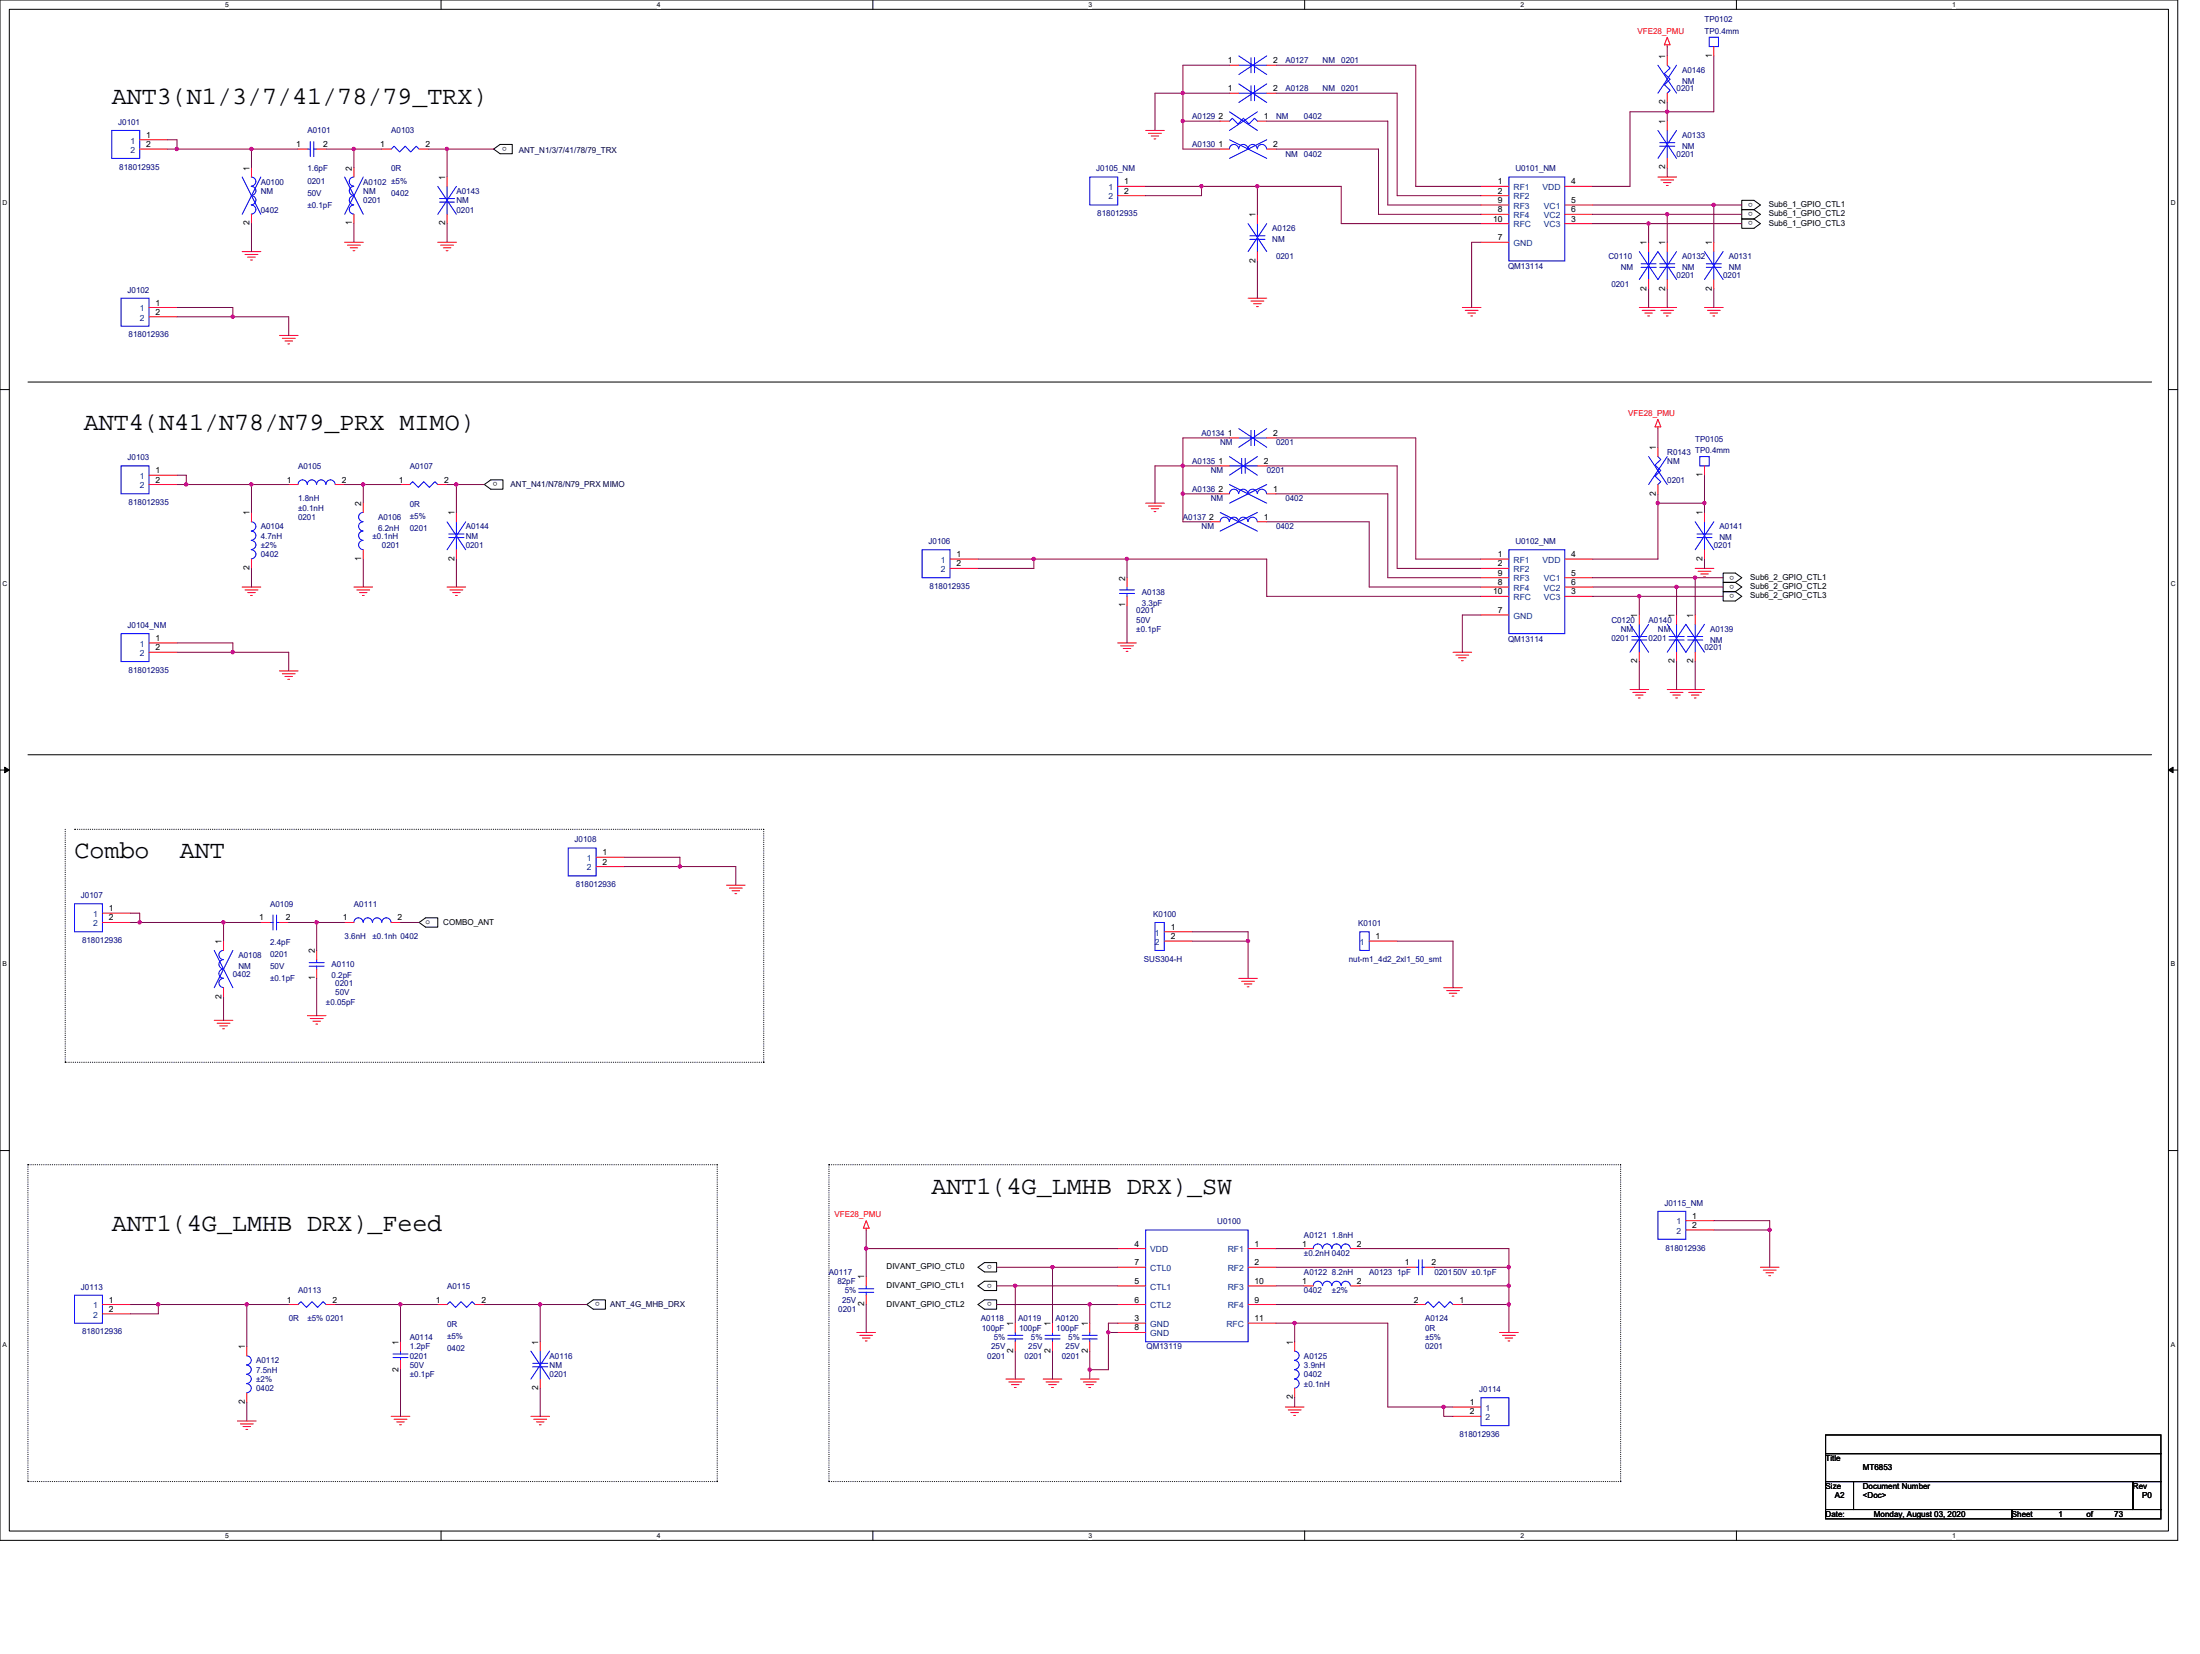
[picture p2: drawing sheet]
<svg xmlns="http://www.w3.org/2000/svg" width="210mm" height="158mm" viewBox="0 0 210 158" stroke-linecap="round" stroke-linejoin="round" font-family="sans-serif">
<path d="M0 0h207.9v147h-207.9zM.9 .9h206.1v145.2h-206.1z" fill="none" stroke="#000" stroke-width=".1"/>
<g fill="#fff">
<path d="M21.5 .1h.3v.7h-.3z"/>
<path d="M21.5 146.2h.3v.7h-.3z"/>
</g>
<path d="M42.1 0v.9M42.1 146.1v.9" fill="none" stroke="#000" stroke-width=".1"/>
<g fill="#fff">
<path d="M62.7 .1h.3v.7h-.3z"/>
<path d="M62.7 146.2h.3v.7h-.3z"/>
</g>
<path d="M83.3 0v.9M83.3 146.1v.9" fill="none" stroke="#000" stroke-width=".1"/>
<g fill="#fff">
<path d="M103.9 .1h.3v.7h-.3z"/>
<path d="M103.9 146.2h.3v.7h-.3z"/>
</g>
<path d="M124.5 0v.9M124.5 146.1v.9" fill="none" stroke="#000" stroke-width=".1"/>
<g fill="#fff">
<path d="M145.1 .1h.4v.7h-.4z"/>
<path d="M145.1 146.2h.4v.7h-.4z"/>
</g>
<path d="M165.7 0v.9M165.7 146.1v.9" fill="none" stroke="#000" stroke-width=".1"/>
<g fill="#fff">
<path d="M186.3 .1h.4v.7h-.4z"/>
<path d="M186.3 146.2h.4v.7h-.4z"/>
<path d="M.2 19h.5v.7h-.5z"/>
<path d="M207.2 19h.4v.7h-.4z"/>
<path d="M.2 55.3h.5v.7h-.5z"/>
<path d="M207.2 55.3h.4v.7h-.4z"/>
</g>
<path d="M0 37.2h.9M207 37.2h.9" fill="none" stroke="#000" stroke-width=".1"/>
<g fill="#fff">
<path d="M.2 91.6h.4v.7h-.4z"/>
<path d="M207.2 91.6h.4v.7h-.4z"/>
</g>
<path d="M0 73.5h.9M207 73.5h.9" fill="none" stroke="#000" stroke-width=".1"/>
<path d="M.4 73.2l.5 .3-.5 .2zM207 73.5l.4-.3v.5z" fill="#000" stroke="#000" stroke-width=".1"/>
<g fill="#fff">
<path d="M.2 127.9h.4v.7h-.4z"/>
<path d="M207.2 127.9h.4v.7h-.4z"/>
</g>
<g fill="none" stroke="#000" stroke-width=".1">
<path d="M47.1 14.2l.6-.4h1.2v.9h-1.2zM166.2 19.1h1.2l.6 .5-.6 .4h-1.2zM2.7 36.4h202.7M166.2 20.9h1.2l.6 .4-.6 .5h-1.2zM167.4 20l.6 .4-.6 .5M167.4 20h-1.2v.9h1.2M46.2 46.2l.6-.4h1.2v.9h-1.2zM164.5 56.5h1.1l.6 .4-.6 .4h-1.1zM164.5 54.7h1.1l.6 .4-.6 .5h-1.1zM165.6 55.6l.6 .4-.6 .5M165.6 55.6h-1.1v.9h1.1M2.7 72h202.7"/>
<path d="M6.2 79.1v22.2M7.1 79.1h.1M7.1 79.1h65.8v22.2M40 88l.6-.4h1.2v.9h-1.2zM0 109.8h.9M2.7 111.1h.1M2.7 111.1h65.8v30.3M2.7 111.1v30.3M6.2 101.3h.1M6.2 101.3h66.7M72.9 101.3h.1M79.1 111.1h.1"/>
<path d="M79.1 111.1h75.6v30.3M79.1 111.1v30.3M207 109.8h.9M56 124.5l.6-.5h1.2v.9h-1.2zM93.3 120.9l.7-.4h1.1v.8h-1.1zM93.3 122.7l.7-.5h1.1v.9h-1.1zM93.3 124.5l.7-.5h1.1v.9h-1.1zM174.2 136.9h32v1.8h-32zM174.2 138.7h32v2.7h-32zM2.7 141.4h.1M2.7 141.4h65.8M68.5 141.4h.1"/>
<path d="M79.1 141.4h.1M79.1 141.4h75.6M154.7 141.4h.1M174.2 141.4h2.7v2.6h-2.7zM174.2 144h17.8v.9h-17.8zM176.9 141.4h26.7v2.6h-26.7zM192 144h14.2v.9h-14.2zM203.6 141.4h2.6v2.6h-2.6z"/>
</g>
<g fill="none" stroke="#f00" stroke-width=".1">
<path d="M13.3 13.3h2.7M13.3 14.2h2.7M24 16v.9M28.4 14.2h.9M30.2 14.2h.9M33.8 16v.9M36.4 14.2h.9M40 14.2h.9M42.7 16.9v.9M106.7 17.8h2.6M106.7 18.7h2.6M109.3 12.4h1.8"/>
<path d="M109.6 12.7h1.2M109.9 13h.7M110.2 13.3h.1M116.5 14.2h.8M116.5 11.6h.8M117.3 8.9h.9M117.3 6.2h.9M120 11.6h.9M120.9 8.9h.9M120.9 6.2h.9M120.9 14.2h.9M141.4 17.8h2.6"/>
<path d="M141.4 18.7h2.6M141.4 19.6h2.6M149.4 19.6h2.6M149.4 17.8h2.6M158.2 16.9h1.8M158.5 17.2h1.2M158.8 17.4h.7M159 17.7h.2M159.1 3.6l.3 .7h-.5zM159.1 4.3v.1M159.1 11.6v.8M159.1 15.1v.9"/>
<path d="M159.1 5.3v.9M159.1 8.9v.9M163.6 4.4v.9M14.2 29.3h2.7M14.2 30.2h2.7M23.1 24h1.8M23.4 24.3h1.2M23.6 24.5h.8M23.9 24.8h.2M24 20.4v.9M26.7 32h1.7M26.9 32.3h1.3"/>
<path d="M27.2 32.5h.7M27.5 32.8h.1M32.9 23.1h1.8M33.2 23.4h1.2M33.4 23.6h.7M33.7 23.9h.2M33.8 20.4v.9M41.8 23.1h1.8M42.1 23.4h1.2M42.3 23.6h.7M42.6 23.9h.2M42.7 20.4v.9"/>
<path d="M119.1 28.4h1.8M119.4 28.7h1.2M119.7 29h.7M119.9 29.3h.2M120 20.4v.9M120 24v.9M139.6 29.3h1.8M139.8 29.6h1.3M140.1 29.9h.7M140.4 30.1h.1M141.4 21.3h2.6M141.4 23.1h2.6"/>
<path d="M141.4 20.4h2.6M149.4 20.4h2.6M149.4 21.3h2.6M156.5 29.3h3.5M156.7 29.6h1.3M157 29.9h.7M157.3 30.1h.1M157.4 23.1v.9M157.4 26.7v.9M158.5 29.6h1.2M158.8 29.9h.7M159 30.1h.2"/>
<path d="M159.1 23.1v.9M159.1 26.7v.9M162.7 29.3h1.8M163 29.6h1.2M163.2 29.9h.7M163.5 30.1h.2M163.6 23.1v.9M163.6 26.7v.9M14.2 45.3h2.7M14.2 46.2h2.7M23.1 56h1.8M23.4 56.3h1.2"/>
<path d="M23.6 56.5h.8M23.9 56.8h.2M24 48.9v.9M24 53.3v.9M27.6 46.2h.8M32 46.2h.9M33.8 56h1.8M34.1 56.3h1.2M34.3 56.5h.7M34.6 56.8h.2M34.7 52.5v.8M34.7 48v.9"/>
<path d="M38.2 46.2h.9M41.8 46.2h.9M42.7 56h1.7M42.9 56.3h1.3M43.2 56.5h.7M43.5 56.8h.1M43.6 48.9v.9M43.6 52.5v.8M90.7 53.3h2.6M90.7 54.2h2.6M107.6 56.9v.9M107.6 55.1v.9"/>
<path d="M109.3 48h1.8M109.6 48.3h1.2M109.9 48.5h.7M110.2 48.8h.1M115.6 49.8h.9M116.5 44.4h.8M116.5 47.1h.8M117.3 41.8h.9M120 44.4h.9M120 49.8h.9M120.9 41.8h.9M120.9 47.1h.9"/>
<path d="M141.4 53.3h2.6M141.4 54.2h2.6M141.4 56.9h2.6M141.4 55.1h2.6M141.4 58.7h2.6M141.4 56h2.6M149.4 55.1h2.6M149.4 56h2.6M149.4 53.3h2.6M149.4 56.9h2.6M156.5 58.7v.9M158.2 40l.3 .7h-.5z"/>
<path d="M158.2 40.7v.2M158.2 42.7v.9M158.2 46.2v.9M160 58.7v.9M161.8 54.2h1.8M161.8 58.7v.9M162.1 54.5h1.2M162.3 54.8h.7M162.6 55h.2M162.7 48.9v.9M162.7 52.5v.8M162.7 44.4v.9"/>
<path d="M14.2 61.3h2.7M14.2 62.2h2.7M26.7 64h1.7M26.9 64.3h1.3M27.2 64.5h.7M27.5 64.8h.1M106.7 61.3h1.8M107 61.6h1.2M107.2 61.9h.7M107.5 62.1h.2M138.7 62.2h1.8M139 62.5h1.2"/>
<path d="M139.2 62.8h.7M139.5 63h.2M155.6 65.8h1.8M155.9 66.1h1.2M156.1 66.3h.7M156.4 66.6h.1M156.5 62.2v.9M159.1 65.8h3.6M159.4 66.1h1.2M159.7 66.3h.7M159.9 66.6h.2M160 62.2v.9"/>
<path d="M161.2 66.1h1.2M161.4 66.3h.8M161.7 66.6h.2M161.8 62.2v.9M9.8 87.1h2.6M9.8 88h2.6M20.4 97.3h1.8M20.7 97.6h1.2M21 97.9h.7M21.3 98.1h.1M21.3 89.8v.9M21.3 94.2v.9"/>
<path d="M24.9 88h.9M26.7 88h.9M29.3 96.9h1.8M29.6 97.2h1.2M29.9 97.4h.7M30.1 97.7h.2M30.2 92.5v.8M30.2 90.7v.9M32.9 88h.9M37.3 88h.9M56.9 81.8h2.7M56.9 82.7h2.7"/>
<path d="M69.3 84.5h1.8M69.6 84.7h1.2M69.9 85h.7M70.1 85.3h.2M111.1 88.9h2.7M111.1 89.8h2.7M118.2 93.3h1.8M118.5 93.6h1.2M118.8 93.9h.7M119 94.1h.2M130.7 89.8h2.7M137.8 94.2h1.8"/>
<path d="M138.1 94.5h1.2M138.3 94.8h.7M138.6 95h.2M82.7 117.2v.1M82.7 116.5l.3 .7h-.6zM106.7 119.1h2.6M119.1 119.1h2.7M124.5 119.1h.8M128.9 119.1h.9M160.9 116.5h2.7M160.9 117.3h2.7M9.8 124.5h2.6"/>
<path d="M9.8 125.3h2.6M22.7 135.6h1.7M22.9 135.8h1.3M23.2 136.1h.7M23.5 136.4h.1M23.6 128.5v.8M23.6 132.9v.9M27.6 124.5h.8M31.1 124.5h.9M37.3 135.1h1.8M37.6 135.4h1.2M37.9 135.7h.7"/>
<path d="M38.1 135.9h.2M38.2 128v.9M38.2 129.8v.9M41.8 124.5h.9M45.3 124.5h.9M50.7 135.1h1.8M50.9 135.4h1.3M51.2 135.7h.7M51.5 135.9h.1M51.6 128v.9M51.6 131.6v.9M81.8 127.1h1.8"/>
<path d="M82.1 127.4h1.2M82.3 127.7h.7M82.6 127.9h.2M82.7 121.8v.9M82.7 123.6v.9M96 131.6h1.8M96.3 131.8h1.2M96.5 132.1h.8M96.8 132.4h.2M96.9 126.2v.9M96.9 128v.9M99.6 131.6h1.7"/>
<path d="M99.8 131.8h1.3M100.1 132.1h.7M100.4 132.4h.1M100.5 126.2v.9M100.5 128v.9M103.1 131.6h1.8M103.4 131.8h1.2M103.7 132.1h.7M103.9 132.4h.2M104 126.2v.9M104 128v.9M106.7 126.2h2.6"/>
<path d="M106.7 122.7h2.6M106.7 124.5h2.6M106.7 120.9h2.6M106.7 127.1h2.6M119.1 120.9h2.7M119.1 122.7h2.7M119.1 124.5h2.7M119.1 126.2h2.7M122.7 134.2h1.8M123 134.5h1.2M123.2 134.8h.7M123.5 135h.2"/>
<path d="M123.6 128v.9M123.6 132.5v.9M124.5 122.7h.8M128.9 122.7h.9M134.2 120.9h.9M135.1 124.5h.9M136 120.9h.9M138.7 134.2h2.7M138.7 135.1h2.7M138.7 124.5h.9M143.1 127.1h1.8M143.4 127.4h1.2"/>
<path d="M143.7 127.7h.7M143.9 127.9h.2M168 120.9h1.8M168.3 121.2h1.2M168.6 121.4h.7M168.8 121.7h.2"/>
</g>
<g fill="none" stroke="#00f" stroke-width=".1">
<path d="M10.7 12.4h2.6v2.7h-2.6zM23.1 16.9l1.8 3.5M24 16.9a.43 .43 0 0 1 .4 .4 .43 .43 0 0 1-.4 .5M24 17.8a.43 .43 0 0 1 .4 .4 .43 .43 0 0 1-.4 .4 .44 .44 0 0 1 .4 .5 .44 .44 0 0 1-.4 .4M24 19.6a.43 .43 0 0 1 .4 .4 .43 .43 0 0 1-.4 .4M24.9 16.9l-1.8 3.5M29.3 14.2h.3M29.6 13.5v1.4M30 13.5v1.4M30 14.2h.2M32.9 16.9l1.8 3.5M33.8 19.6a.43 .43 0 0 0-.5 .4 .43 .43 0 0 0 .5 .4"/>
<path d="M33.8 17.8a.44 .44 0 0 0-.5 .4 .44 .44 0 0 0 .5 .5 .43 .43 0 0 0-.5 .4 .43 .43 0 0 0 .5 .4M33.8 16.9a.43 .43 0 0 0-.5 .4 .43 .43 0 0 0 .5 .5M34.7 16.9l-1.8 3.5M37.3 14.2l.3-.3 .5 .6 .6-.6 .5 .6 .5-.6 .3 .3M41.8 17.8l1.8 2.6M42 18.9h1.4M42 19.3h1.4M42.7 17.8v1.1M42.7 19.3v1.1M43.6 17.8l-1.8 2.6M104 16.9h2.7v2.7h-2.7zM117.3 14.2a.43 .43 0 0 1 .5-.4 .43 .43 0 0 1 .4 .4 .45 .45 0 0 1 .5-.4 .45 .45 0 0 1 .4 .4"/>
<path d="M117.3 13.3l3.6 1.8M117.3 11.6l.3-.3 .6 .5 .5-.5 .5 .5 .5-.5 .3 .3M117.3 10.7l2.7 1.7M118.2 8.9h1.2M118.2 6.2h1.2M118.2 8l2.7 1.8M118.2 5.3l2.7 1.8M119.1 14.2a.43 .43 0 0 1 .5-.4 .43 .43 0 0 1 .4 .4 .45 .45 0 0 1 .4-.4 .45 .45 0 0 1 .5 .4M119.4 8.2v1.4M119.4 5.5v1.4M119.7 8.2v1.4M119.7 8.9h1.2"/>
<path d="M119.7 5.5v1.4M119.7 6.2h1.2M120 10.7l-2.7 1.7M120.9 8l-2.7 1.8M120.9 5.3l-2.7 1.8M120.9 13.3l-3.6 1.8M144 16.9h5.4v8h-5.4zM158.2 12.4l1.8 2.7M158.2 6.2l1.8 2.7M158.4 13.6h1.5M158.4 13.9h1.5M159.1 12.4v1.2"/>
<path d="M159.1 13.9v1.2M159.1 6.2l.3 .3-.5 .5 .5 .6-.5 .5 .5 .5-.3 .3M160 6.2l-1.8 2.7M160 12.4l-1.8 2.7M163.1 3.6h.9v.8h-.9zM11.6 28.4h2.6v2.7h-2.6zM119.1 21.3l1.8 2.7M119.3 22.5h1.4M119.3 22.8h1.4M120 21.3v1.2M120 22.8v1.2M120.9 21.3l-1.8 2.7"/>
<path d="M156.5 24l1.7 2.7 1.8-2.7M156.5 26.7l1.7-2.7 1.8 2.7M156.6 25.2h1.5M156.6 25.5h1.5M157.4 24v1.2M157.4 25.5v1.2M158.4 25.2h1.5M158.4 25.5h1.5M159.1 24v1.2M159.1 25.5v1.2M162.7 24l1.8 2.7M162.9 25.2h1.4"/>
<path d="M162.9 25.5h1.4M163.6 24v1.2M163.6 25.5v1.2M164.5 24l-1.8 2.7M11.6 44.4h2.6v2.7h-2.6zM24 49.8a.43 .43 0 0 1 .4 .4 .43 .43 0 0 1-.4 .5M24 50.7a.43 .43 0 0 1 .4 .4 .43 .43 0 0 1-.4 .4M24 51.6a.43 .43 0 0 1 .4 .4 .43 .43 0 0 1-.4 .4 .44 .44 0 0 1 .4 .5 .44 .44 0 0 1-.4 .4M29.3 46.2a.43 .43 0 0 0-.4-.4 .43 .43 0 0 0-.5 .4M30.2 46.2a.43 .43 0 0 0-.4-.4 .43 .43 0 0 0-.5 .4M31.1 46.2a.43 .43 0 0 0-.4-.4 .43 .43 0 0 0-.5 .4M32 46.2a.43 .43 0 0 0-.5-.4 .43 .43 0 0 0-.4 .4"/>
<path d="M34.6 51.6a.43 .43 0 0 0-.4 .4 .43 .43 0 0 0 .4 .4M34.6 50.7a.43 .43 0 0 0-.4 .4 .43 .43 0 0 0 .4 .4M34.6 48.9a.45 .45 0 0 0-.4 .4 .45 .45 0 0 0 .4 .5 .43 .43 0 0 0-.4 .4 .43 .43 0 0 0 .4 .5M39.1 46.2l.3-.2 .5 .5 .5-.5 .6 .5 .5-.5 .3 .2M42.7 49.8l1.7 2.7M42.8 50.9h1.5M42.8 51.3h1.5M43.6 49.8v1.1M43.6 51.3v1.2M44.4 49.8l-1.7 2.7M88 52.5h2.7v2.6h-2.7zM106.8 56.6h1.5"/>
<path d="M106.8 56.3h1.5M107.6 56.6v.3M107.6 56v.3M116.5 49.8a.43 .43 0 0 1 .4-.5 .43 .43 0 0 1 .4 .5M116.5 48.9l3.5 1.8M117.3 46.2l3.6 1.8M117.3 44.4h1.2M117.3 49.8a.45 .45 0 0 1 .5-.5 .45 .45 0 0 1 .4 .5 .43 .43 0 0 1 .5-.5 .43 .43 0 0 1 .4 .5M117.3 47.1a.45 .45 0 0 1 .5-.4 .45 .45 0 0 1 .4 .4 .43 .43 0 0 1 .5-.4 .43 .43 0 0 1 .4 .4M117.3 43.6l2.7 1.7M118.2 41.8h1.2M118.2 40.9l2.7 1.8"/>
<path d="M118.5 43.7v1.5M118.9 43.7v1.5M118.9 44.4h1.1M119.1 49.8a.43 .43 0 0 1 .5-.5 .43 .43 0 0 1 .4 .5M119.1 47.1a.43 .43 0 0 1 .5-.4 .43 .43 0 0 1 .4 .4M119.4 41.1v1.4M119.7 41.1v1.4M119.7 41.8h1.2M120 48.9l-3.5 1.8M120 47.1a.43 .43 0 0 1 .4-.4 .43 .43 0 0 1 .5 .4M120 43.6l-2.7 1.7M120.9 40.9l-2.7 1.8"/>
<path d="M120.9 46.2l-3.6 1.8M144 52.5h5.4v8h-5.4zM155.6 59.6l1.8 2.6M156.5 59.6v1.1M157.4 43.6l1.7 2.6M157.4 59.6l-1.8 2.6M158.2 43.6l.3 .2-.5 .6 .5 .5-.5 .5 .5 .6-.3 .2M159.1 59.6l1.8 2.6 1.8-2.6M159.1 43.6l-1.7 2.6M160 59.6v1.1M161.8 49.8l1.8 2.7M161.8 59.6v1.1"/>
<path d="M162 50.9h1.4M162 51.3h1.4M162.2 43.6h.9v.8h-.9zM162.7 49.8v1.1M162.7 51.3v1.2M163.6 49.8l-1.8 2.7M11.6 60.5h2.6v2.6h-2.6zM155.7 60.7h1.5M155.7 61.1h1.5M156.5 61.1v1.1M159.1 62.2l1.8-2.6 1.8 2.6M159.3 60.7h1.4"/>
<path d="M159.3 61.1h1.4M160 61.1v1.1M161.1 60.7h1.4M161.1 61.1h1.4M161.8 61.1v1.1M7.1 86.2h2.7v2.7h-2.7zM20.4 90.7l1.8 3.5M21.3 90.7a.43 .43 0 0 0-.4 .4 .43 .43 0 0 0 .4 .4 .45 .45 0 0 0-.4 .5 .45 .45 0 0 0 .4 .4M21.3 92.5a.43 .43 0 0 0-.4 .4 .43 .43 0 0 0 .4 .4 .45 .45 0 0 0-.4 .5 .45 .45 0 0 0 .4 .4M22.2 90.7l-1.8 3.5M25.8 88h.3M26.1 87.3v1.4"/>
<path d="M26.4 87.3v1.4M26.4 88h.3M29.5 92.2h1.4M29.5 91.8h1.4M30.2 92.2v.3M30.2 91.6v.2M33.8 88a.43 .43 0 0 1 .4-.4 .43 .43 0 0 1 .4 .4M34.7 88a.43 .43 0 0 1 .4-.4 .43 .43 0 0 1 .4 .4 .45 .45 0 0 1 .5-.4 .45 .45 0 0 1 .4 .4M36.4 88a.43 .43 0 0 1 .5-.4 .43 .43 0 0 1 .4 .4M54.2 80.9h2.7v2.7h-2.7zM110.2 88h.9v2.7h-.9zM129.8 88.9h.9v1.8h-.9z"/>
<path d="M109.3 117.3h9.8v10.7h-9.8zM126.2 119.1a.43 .43 0 0 0-.4-.4 .43 .43 0 0 0-.5 .4M127.1 119.1a.43 .43 0 0 0-.4-.4 .43 .43 0 0 0-.5 .4M128 119.1a.43 .43 0 0 0-.4-.4 .43 .43 0 0 0-.5 .4M128.9 119.1a.43 .43 0 0 0-.5-.4 .43 .43 0 0 0-.4 .4M158.2 115.6h2.7v2.6h-2.7zM7.1 123.6h2.7v2.6h-2.7zM23.5 129.3a.43 .43 0 0 1 .5 .5 .43 .43 0 0 1-.5 .4 .44 .44 0 0 1 .5 .5 .44 .44 0 0 1-.5 .4M23.5 131.1a.43 .43 0 0 1 .5 .5 .43 .43 0 0 1-.5 .4M23.5 132a.43 .43 0 0 1 .5 .5 .43 .43 0 0 1-.5 .4M28.4 124.5l.3-.3 .6 .5 .5-.5 .5 .5 .5-.5 .3 .3M37.5 129.2h1.4"/>
<path d="M37.5 129.5h1.4M38.2 128.9v.3M38.2 129.5v.3M42.7 124.5l.2-.3 .6 .5 .5-.5 .5 .5 .6-.5 .2 .3M50.7 128.9l1.8 2.7M50.8 130.1h1.5M50.8 130.4h1.5M51.6 128.9v1.2M51.6 130.4v1.2M52.5 128.9l-1.8 2.7M82 123h1.4M82 123.3h1.4"/>
<path d="M82.7 122.7v.3M82.7 123.3v.3M96.2 127.4h1.4M96.2 127.7h1.4M96.9 127.1v.3M96.9 127.7v.3M99.7 127.4h1.5M99.7 127.7h1.5M100.5 127.1v.3M100.5 127.7v.3M103.3 127.4h1.4M103.3 127.7h1.4"/>
<path d="M104 127.1v.3M104 127.7v.3M123.5 128.9a.43 .43 0 0 1 .5 .4 .43 .43 0 0 1-.5 .5 .44 .44 0 0 1 .5 .4 .44 .44 0 0 1-.5 .5M123.5 130.7a.43 .43 0 0 1 .5 .4 .43 .43 0 0 1-.5 .5M123.5 131.6a.43 .43 0 0 1 .5 .4 .43 .43 0 0 1-.5 .4M125.3 122.7a.43 .43 0 0 1 .5-.5 .43 .43 0 0 1 .4 .5M126.2 122.7a.43 .43 0 0 1 .5-.5 .43 .43 0 0 1 .4 .5M127.1 122.7a.43 .43 0 0 1 .5-.5 .43 .43 0 0 1 .4 .5M128 122.7a.43 .43 0 0 1 .4-.5 .43 .43 0 0 1 .5 .5M135.1 120.9h.3M135.4 120.2v1.4M135.7 120.2v1.4"/>
<path d="M135.7 120.9h.3M136 124.5l.3-.3 .5 .5 .6-.5 .5 .5 .5-.5 .3 .3M141.4 133.3h2.6v2.7h-2.6z"/>
</g>
<g fill="none" stroke="#800040" stroke-width=".1">
<path d="M16 13.3h.9M16 14.2h.9M16.9 13.3v.9M16.9 14.2h7.1M24 14.2h4.4M24 14.2v1.8M31.1 14.2h2.7M33.8 14.2h2.6M33.8 14.2v1.8M40.9 14.2h1.8M47.1 14.2h-4.4v2.7M109.3 17.8h5.4"/>
<path d="M112.9 11.6h3.6M112.9 8.9h-2.7v3.5M112.9 8.9v2.7M112.9 11.6v2.6h3.6M112.9 8.9h4.4M114.7 17.8v.9h-5.4M114.7 17.8h5.3M117.3 6.2h-4.4v2.7M120 17.8h8v3.5h13.4M120 17.8v2.6M120.9 11.6h11.6v8h8.9M121.8 6.2h13.3v11.6h6.3"/>
<path d="M121.8 8.9h11.5v9.8h8.1M121.8 14.2h9.8v6.2h9.8M152 19.6h11.6v3.5M159.1 4.4v.9M159.1 9.8v.9M159.1 10.7v.9M159.1 10.7h-3.5v7.1h-3.6M159.1 16v.9M163.6 19.6h2.6M163.6 5.3v5.4h-4.5M16.9 29.3h5.3v.9M16.9 30.2h5.3"/>
<path d="M22.2 30.2h5.4v1.8M24 21.3v2.7M33.8 21.3v1.8M42.7 21.3v1.8M120 24.9v3.5M141.4 23.1h-.9v6.2M152 20.4h7.1M152 21.3h5.4M157.4 27.6v1.7M159.1 20.4v2.7M159.1 27.6v1.7M159.1 20.4h7.1"/>
<path d="M163.6 27.6v1.7M166.2 21.3h-8.8v1.8M16.9 45.3h.9v.9M16.9 46.2h.9M17.8 46.2h6.2M24 46.2v2.7M24 54.2v1.8M24 46.2h3.6M32.9 46.2h1.8M34.7 53.3v2.7M34.7 46.2v1.8M34.7 46.2h3.5"/>
<path d="M42.7 46.2h.9M43.6 46.2v2.7M43.6 53.3v2.7M43.6 46.2h2.6M93.3 53.3h5.4M98.7 53.3v.9h-5.4M98.7 53.3h8.9M107.6 53.3h13.3v3.6h20.5M107.6 53.3v1.8M107.6 57.8v3.5M112.9 44.4h3.6M112.9 47.1h3.6"/>
<path d="M112.9 44.4h-2.7v3.6M112.9 44.4v2.7M112.9 47.1v2.7h2.7M117.3 41.8h-4.4v2.6M120.9 44.4h12.4v9.8h8.1M120.9 49.8h9.8v6.2h10.7M121.8 41.8h13.3v11.5h6.3M121.8 47.1h10.7v8h8.9M141.4 58.7h-1.8v3.5M152 56h12.5M152 56.9h4.5M152 55.1h9.8"/>
<path d="M156.5 56.9v1.8M156.5 56.9h8M158.2 40.9v1.8M158.2 48v5.3h-6.2M158.2 47.1v.9M158.2 48h4.5M160 56v2.7M162.7 45.3v2.7M162.7 53.3v.9M162.7 48v.9M164.5 55.1h-2.7v3.6M16.9 61.3h5.3v.9"/>
<path d="M16.9 62.2h5.3M22.2 62.2h5.4v1.8M156.5 63.1v2.7M160 63.1v2.7M161.8 63.1v2.7M12.4 87.1h.9v.9M12.4 88h.9M13.3 88h8M21.3 88h3.6M21.3 88v1.8M21.3 95.1v2.2M27.6 88h2.6"/>
<path d="M30.2 88h2.7M30.2 88v2.7M30.2 93.3v3.6M38.2 88h1.8M59.6 81.8h5.3v.9M59.6 82.7h5.3M64.9 82.7h5.3v1.8M113.8 88.9h5.3v.9M113.8 89.8h5.3M119.1 89.8v3.5M133.3 89.8h5.4v4.4M82.7 119.1h24"/>
<path d="M82.7 117.3v1.8M82.7 119.1v2.7M121.8 119.1h2.7M129.8 119.1h14.2v1.8M163.6 116.5h5.3v.8M163.6 117.3h5.3M168.9 117.3v3.6M12.4 124.5h2.7M15.1 124.5h8.5M15.1 124.5v.8h-2.7M23.6 124.5v4M23.6 133.8v1.8"/>
<path d="M23.6 124.5h4M32 124.5h6.2M38.2 124.5v3.5M38.2 130.7v4.4M38.2 124.5h3.6M46.2 124.5h5.4M51.6 124.5h4.4M51.6 124.5v3.5M51.6 132.5v2.6M82.7 124.5v2.6M95.1 122.7h1.8M95.1 124.5h8.9"/>
<path d="M95.1 120.9h5.4M96.9 122.7v3.5M96.9 128.9v2.7M96.9 122.7h9.8M100.5 120.9h6.2M100.5 120.9v5.3M100.5 128.9v2.7M104 124.5h2.7M104 124.5v1.7M104 128.9v1.8M104 130.7v.9M105.8 127.1h.9"/>
<path d="M105.8 127.1v3.6h-1.8M106.7 126.2h-.9v.9M121.8 122.7h2.7M121.8 120.9h12.4M121.8 126.2h1.8M121.8 124.5h13.3M123.6 126.2v1.8M123.6 133.3v.9M123.6 126.2h8.9v8h5.3M129.8 122.7h14.2M136.9 120.9h7.1M137.8 134.2v.9h.9"/>
<path d="M137.8 134.2h.9M139.6 124.5h4.4M144 120.9v1.8M144 122.7v1.8M144 124.5v2.6"/>
</g>
<g fill="#f0f" stroke="#f0f" stroke-width=".1">
<path d="M16.8 14.1h.2v.2h-.2z" fill-rule="evenodd"/>
<path d="M23.9 14.1h.2v.2h-.2z" fill-rule="evenodd"/>
<path d="M33.7 14.1h.2v.2h-.2z" fill-rule="evenodd"/>
<path d="M22.1 30.1h.2v.2h-.2z" fill-rule="evenodd"/>
<path d="M17.7 46.1h.2v.2h-.2z" fill-rule="evenodd"/>
<path d="M23.9 46.1h.2v.2h-.2z" fill-rule="evenodd"/>
<path d="M22.1 62.1h.2v.2h-.2z" fill-rule="evenodd"/>
<path d="M64.8 82.5h.2v.3h-.2z" fill-rule="evenodd"/>
<path d="M21.2 87.9h.2v.2h-.2z" fill-rule="evenodd"/>
<path d="M13.2 87.9h.2v.2h-.2z" fill-rule="evenodd"/>
<path d="M30.1 87.9h.2v.2h-.2z" fill-rule="evenodd"/>
<path d="M15 124.3h.2v.3h-.2z" fill-rule="evenodd"/>
<path d="M23.4 124.3h.3v.3h-.3z" fill-rule="evenodd"/>
<path d="M38.1 124.3h.2v.3h-.2z" fill-rule="evenodd"/>
<path d="M51.4 124.3h.3v.3h-.3z" fill-rule="evenodd"/>
<path d="M143.9 120.8h.2v.2h-.2z" fill-rule="evenodd"/>
<path d="M100.3 120.8h.3v.2h-.3z" fill-rule="evenodd"/>
<path d="M96.8 122.6h.2v.2h-.2z" fill-rule="evenodd"/>
<path d="M143.9 122.6h.2v.2h-.2z" fill-rule="evenodd"/>
<path d="M103.9 124.3h.2v.3h-.2z" fill-rule="evenodd"/>
<path d="M143.9 124.3h.2v.3h-.2z" fill-rule="evenodd"/>
<path d="M123.4 126.1h.3v.2h-.3z" fill-rule="evenodd"/>
<path d="M105.7 127h.2v.2h-.2z" fill-rule="evenodd"/>
<path d="M103.9 130.6h.2v.2h-.2z" fill-rule="evenodd"/>
<path d="M137.7 134.1h.2v.2h-.2z" fill-rule="evenodd"/>
<path d="M168.8 117.2h.2v.2h-.2z" fill-rule="evenodd"/>
<path d="M42.5 14.1h.3v.2h-.3z" fill-rule="evenodd"/>
<path d="M43.4 46.1h.3v.2h-.3z" fill-rule="evenodd"/>
<path d="M82.5 119h.3v.2h-.3z" fill-rule="evenodd"/>
<path d="M119 89.7h.2v.2h-.2z" fill-rule="evenodd"/>
<path d="M112.8 11.4h.2v.3h-.2z" fill-rule="evenodd"/>
<path d="M112.8 8.8h.2v.2h-.2z" fill-rule="evenodd"/>
<path d="M114.6 17.7h.2v.2h-.2z" fill-rule="evenodd"/>
<path d="M119.9 17.7h.2v.2h-.2z" fill-rule="evenodd"/>
<path d="M112.8 47h.2v.2h-.2z" fill-rule="evenodd"/>
<path d="M112.8 44.3h.2v.2h-.2z" fill-rule="evenodd"/>
<path d="M107.4 53.2h.3v.2h-.3z" fill-rule="evenodd"/>
<path d="M98.6 53.2h.2v.2h-.2z" fill-rule="evenodd"/>
<path d="M162.6 47.9h.2v.2h-.2z" fill-rule="evenodd"/>
<path d="M158.1 47.9h.2v.2h-.2z" fill-rule="evenodd"/>
<path d="M161.7 55h.2v.2h-.2z" fill-rule="evenodd"/>
<path d="M159.9 55.9h.2v.2h-.2z" fill-rule="evenodd"/>
<path d="M159 10.5h.2v.3h-.2z" fill-rule="evenodd"/>
<path d="M163.4 19.4h.3v.3h-.3z" fill-rule="evenodd"/>
<path d="M159 20.3h.2v.2h-.2z" fill-rule="evenodd"/>
<path d="M157.2 21.2h.2v.2h-.2z" fill-rule="evenodd"/>
<path d="M156.3 56.8h.3v.2h-.3z" fill-rule="evenodd"/>
<path d="M34.5 46.1h.3v.2h-.3z" fill-rule="evenodd"/>
<path d="M16.8 14.1h.2v.2h-.2z" fill-rule="evenodd"/>
<path d="M23.9 14.1h.2v.2h-.2z" fill-rule="evenodd"/>
<path d="M33.7 14.1h.2v.2h-.2z" fill-rule="evenodd"/>
<path d="M22.1 30.1h.2v.2h-.2z" fill-rule="evenodd"/>
<path d="M17.7 46.1h.2v.2h-.2z" fill-rule="evenodd"/>
<path d="M23.9 46.1h.2v.2h-.2z" fill-rule="evenodd"/>
<path d="M22.1 62.1h.2v.2h-.2z" fill-rule="evenodd"/>
<path d="M64.8 82.5h.2v.3h-.2z" fill-rule="evenodd"/>
<path d="M21.2 87.9h.2v.2h-.2z" fill-rule="evenodd"/>
<path d="M13.2 87.9h.2v.2h-.2z" fill-rule="evenodd"/>
<path d="M30.1 87.9h.2v.2h-.2z" fill-rule="evenodd"/>
<path d="M15 124.3h.2v.3h-.2z" fill-rule="evenodd"/>
<path d="M23.4 124.3h.3v.3h-.3z" fill-rule="evenodd"/>
<path d="M38.1 124.3h.2v.3h-.2z" fill-rule="evenodd"/>
<path d="M51.4 124.3h.3v.3h-.3z" fill-rule="evenodd"/>
<path d="M143.9 120.8h.2v.2h-.2z" fill-rule="evenodd"/>
<path d="M100.3 120.8h.3v.2h-.3z" fill-rule="evenodd"/>
<path d="M96.8 122.6h.2v.2h-.2z" fill-rule="evenodd"/>
<path d="M143.9 122.6h.2v.2h-.2z" fill-rule="evenodd"/>
<path d="M103.9 124.3h.2v.3h-.2z" fill-rule="evenodd"/>
<path d="M143.9 124.3h.2v.3h-.2z" fill-rule="evenodd"/>
<path d="M123.4 126.1h.3v.2h-.3z" fill-rule="evenodd"/>
<path d="M105.7 127h.2v.2h-.2z" fill-rule="evenodd"/>
<path d="M103.9 130.6h.2v.2h-.2z" fill-rule="evenodd"/>
<path d="M137.7 134.1h.2v.2h-.2z" fill-rule="evenodd"/>
<path d="M168.8 117.2h.2v.2h-.2z" fill-rule="evenodd"/>
<path d="M42.5 14.1h.3v.2h-.3z" fill-rule="evenodd"/>
<path d="M43.4 46.1h.3v.2h-.3z" fill-rule="evenodd"/>
<path d="M82.5 119h.3v.2h-.3z" fill-rule="evenodd"/>
<path d="M119 89.7h.2v.2h-.2z" fill-rule="evenodd"/>
<path d="M112.8 11.4h.2v.3h-.2z" fill-rule="evenodd"/>
<path d="M112.8 8.8h.2v.2h-.2z" fill-rule="evenodd"/>
<path d="M114.6 17.7h.2v.2h-.2z" fill-rule="evenodd"/>
<path d="M119.9 17.7h.2v.2h-.2z" fill-rule="evenodd"/>
<path d="M112.8 47h.2v.2h-.2z" fill-rule="evenodd"/>
<path d="M112.8 44.3h.2v.2h-.2z" fill-rule="evenodd"/>
<path d="M107.4 53.2h.3v.2h-.3z" fill-rule="evenodd"/>
<path d="M98.6 53.2h.2v.2h-.2z" fill-rule="evenodd"/>
<path d="M162.6 47.9h.2v.2h-.2z" fill-rule="evenodd"/>
<path d="M158.1 47.9h.2v.2h-.2z" fill-rule="evenodd"/>
<path d="M161.7 55h.2v.2h-.2z" fill-rule="evenodd"/>
<path d="M159.9 55.9h.2v.2h-.2z" fill-rule="evenodd"/>
<path d="M159 10.5h.2v.3h-.2z" fill-rule="evenodd"/>
<path d="M163.4 19.4h.3v.3h-.3z" fill-rule="evenodd"/>
<path d="M159 20.3h.2v.2h-.2z" fill-rule="evenodd"/>
<path d="M157.2 21.2h.2v.2h-.2z" fill-rule="evenodd"/>
<path d="M156.3 56.8h.3v.2h-.3z" fill-rule="evenodd"/>
<path d="M34.5 46.1h.3v.2h-.3z" fill-rule="evenodd"/>
</g>
<g font-size="2.4">
<text x="10.7" y="9.9">ANT3(N1/3/7/41/78/79_TRX)</text>
<text x="8" y="41">ANT4(N41/N78/N79_PRX MIMO)</text>
<text x="7.1" y="81.9">Combo</text>
<text x="17.2" y="81.9">ANT</text>
<text x="88.9" y="113.9">ANT1(4G_LMHB DRX)_SW</text>
<text x="10.7" y="117.5">ANT1(4G_LMHB DRX)_Feed</text>
</g>
<g font-size=".8" fill="#f00">
<text x="156.3" y="3.2">VFE28_PMU</text>
<text x="155.4" y="39.7">VFE28_PMU</text>
<text x="79.6" y="116.1">VFE28_PMU</text>
</g>
<g font-size=".8">
<text x="158.9" y="5.6" transform="rotate(-90 158.9 5.6)">1</text>
<text x="163.4" y="5.5" transform="rotate(-90 163.4 5.5)">1</text>
<text x="116.3" y="11.4">2</text>
<text x="117.2" y="8.7">1</text>
<text x="117.2" y="6">1</text>
<text x="120.6" y="11.4">1</text>
<text x="121.5" y="8.7">2</text>
<text x="121.5" y="6">2</text>
<text x="158.9" y="11.8" transform="rotate(-90 158.9 11.8)">1</text>
<text x="158.9" y="9.9" transform="rotate(-90 158.9 9.9)">2</text>
<text x="13.9" y="13.1">1</text>
<text x="13.9" y="14">2</text>
<text x="23.8" y="16.3" transform="rotate(-90 23.8 16.3)">1</text>
<text x="28.3" y="14">1</text>
<text x="30.8" y="14">2</text>
<text x="33.6" y="16.3" transform="rotate(-90 33.6 16.3)">2</text>
<text x="36.3" y="14">1</text>
<text x="40.6" y="14">2</text>
<text x="42.5" y="17.2" transform="rotate(-90 42.5 17.2)">1</text>
<text x="48.4" y="14" transform="rotate(-180 48.4 14)">o</text>
<text x="107.3" y="17.6">1</text>
<text x="116.3" y="14">1</text>
<text x="121.5" y="14">2</text>
<text x="143" y="17.6">1</text>
<text x="150" y="17.6">4</text>
<text x="158.9" y="16.2" transform="rotate(-90 158.9 16.2)">2</text>
<text x="23.8" y="21.5" transform="rotate(-90 23.8 21.5)">2</text>
<text x="33.6" y="21.5" transform="rotate(-90 33.6 21.5)">1</text>
<text x="42.5" y="21.5" transform="rotate(-90 42.5 21.5)">2</text>
<text x="107.3" y="18.5">2</text>
<text x="119.8" y="20.7" transform="rotate(-90 119.8 20.7)">1</text>
<text x="142.5" y="21.1">10</text>
<text x="143" y="18.5">2</text>
<text x="143" y="19.4">9</text>
<text x="143" y="22.9">7</text>
<text x="143" y="20.3">8</text>
<text x="150" y="19.4">5</text>
<text x="150" y="20.3">6</text>
<text x="150" y="21.1">3</text>
<text x="157.2" y="23.4" transform="rotate(-90 157.2 23.4)">1</text>
<text x="158.9" y="23.4" transform="rotate(-90 158.9 23.4)">1</text>
<text x="163.4" y="23.4" transform="rotate(-90 163.4 23.4)">1</text>
<text x="167.3" y="21.1" transform="rotate(-180 167.3 21.1)">o</text>
<text x="167.3" y="19.3" transform="rotate(-180 167.3 19.3)">o</text>
<text x="167.3" y="20.2" transform="rotate(-180 167.3 20.2)">o</text>
<text x="168.8" y="21.5">Sub6_1_GPIO_CTL3</text>
<text x="168.8" y="19.7">Sub6_1_GPIO_CTL1</text>
<text x="168.8" y="20.6">Sub6_1_GPIO_CTL2</text>
<text x="14.8" y="29.1">1</text>
<text x="119.8" y="25.1" transform="rotate(-90 119.8 25.1)">2</text>
<text x="157.2" y="27.7" transform="rotate(-90 157.2 27.7)">2</text>
<text x="158.9" y="27.7" transform="rotate(-90 158.9 27.7)">2</text>
<text x="163.4" y="27.7" transform="rotate(-90 163.4 27.7)">2</text>
<text x="14.8" y="30">2</text>
<text x="117.2" y="41.6">1</text>
<text x="121.5" y="41.6">2</text>
<text x="14.8" y="45.1">1</text>
<text x="14.8" y="46">2</text>
<text x="27.4" y="46">1</text>
<text x="32.6" y="46">2</text>
<text x="38.1" y="46">1</text>
<text x="42.4" y="46">2</text>
<text x="47.5" y="46" transform="rotate(-180 47.5 46)">o</text>
<text x="116.3" y="44.3">1</text>
<text x="116.3" y="46.9">2</text>
<text x="120.6" y="44.3">2</text>
<text x="121.5" y="46.9">1</text>
<text x="158.1" y="47.3" transform="rotate(-90 158.1 47.3)">2</text>
<text x="158.1" y="42.9" transform="rotate(-90 158.1 42.9)">1</text>
<text x="162.5" y="45.5" transform="rotate(-90 162.5 45.5)">1</text>
<text x="23.8" y="49.2" transform="rotate(-90 23.8 49.2)">1</text>
<text x="34.5" y="53.5" transform="rotate(-90 34.5 53.5)">1</text>
<text x="34.5" y="48.3" transform="rotate(-90 34.5 48.3)">2</text>
<text x="43.4" y="53.5" transform="rotate(-90 43.4 53.5)">2</text>
<text x="43.4" y="49.2" transform="rotate(-90 43.4 49.2)">1</text>
<text x="91.3" y="53.1">1</text>
<text x="115.4" y="49.6">2</text>
<text x="120.6" y="49.6">1</text>
<text x="143" y="53.1">1</text>
<text x="150" y="53.1">4</text>
<text x="162.5" y="53.5" transform="rotate(-90 162.5 53.5)">2</text>
<text x="162.5" y="49.2" transform="rotate(-90 162.5 49.2)">1</text>
<text x="23.8" y="54.4" transform="rotate(-90 23.8 54.4)">2</text>
<text x="91.3" y="54">2</text>
<text x="107.4" y="58" transform="rotate(-90 107.4 58)">1</text>
<text x="107.4" y="55.4" transform="rotate(-90 107.4 55.4)">2</text>
<text x="142.5" y="56.7">10</text>
<text x="143" y="54">2</text>
<text x="143" y="54.9">9</text>
<text x="143" y="58.5">7</text>
<text x="143" y="55.8">8</text>
<text x="150" y="54.9">5</text>
<text x="150" y="55.8">6</text>
<text x="150" y="56.7">3</text>
<text x="156.3" y="58.9" transform="rotate(-90 156.3 58.9)">1</text>
<text x="159.8" y="58.9" transform="rotate(-90 159.8 58.9)">1</text>
<text x="161.6" y="58.9" transform="rotate(-90 161.6 58.9)">1</text>
<text x="165.5" y="56.7" transform="rotate(-180 165.5 56.7)">o</text>
<text x="165.5" y="54.9" transform="rotate(-180 165.5 54.9)">o</text>
<text x="165.5" y="55.8" transform="rotate(-180 165.5 55.8)">o</text>
<text x="167" y="57.1">Sub6_2_GPIO_CTL3</text>
<text x="167" y="55.3">Sub6_2_GPIO_CTL1</text>
<text x="167" y="56.2">Sub6_2_GPIO_CTL2</text>
<text x="14.8" y="61.2">1</text>
<text x="14.8" y="62">2</text>
<text x="156.3" y="63.3" transform="rotate(-90 156.3 63.3)">2</text>
<text x="159.8" y="63.3" transform="rotate(-90 159.8 63.3)">2</text>
<text x="161.6" y="63.3" transform="rotate(-90 161.6 63.3)">2</text>
<text x="57.5" y="81.6">1</text>
<text x="57.5" y="82.5">2</text>
<text x="10.4" y="86.9">1</text>
<text x="10.4" y="87.8">2</text>
<text x="24.7" y="87.8">1</text>
<text x="27.3" y="87.8">2</text>
<text x="32.7" y="87.8">1</text>
<text x="38" y="87.8">2</text>
<text x="40.6" y="88.2">o</text>
<text x="42.3" y="88.3">COMBO_ANT</text>
<text x="111.7" y="88.7">1</text>
<text x="111.7" y="89.6">2</text>
<text x="131.3" y="89.6">1</text>
<text x="21.1" y="95.3" transform="rotate(-90 21.1 95.3)">2</text>
<text x="21.1" y="90.1" transform="rotate(-90 21.1 90.1)">1</text>
<text x="30" y="93.5" transform="rotate(-90 30 93.5)">1</text>
<text x="30" y="91" transform="rotate(-90 30 91)">2</text>
<text x="108.3" y="118.9">4</text>
<text x="119.7" y="118.9">1</text>
<text x="124.3" y="118.9">1</text>
<text x="129.5" y="118.9">2</text>
<text x="161.5" y="116.3">1</text>
<text x="161.5" y="117.2">2</text>
<text x="10.4" y="124.3">1</text>
<text x="10.4" y="125.2">2</text>
<text x="27.4" y="124.3">1</text>
<text x="31.7" y="124.3">2</text>
<text x="41.6" y="124.3">1</text>
<text x="46" y="124.3">2</text>
<text x="57.3" y="124.2" transform="rotate(-180 57.3 124.2)">o</text>
<text x="82.5" y="124.6" transform="rotate(-90 82.5 124.6)">2</text>
<text x="82.5" y="122.1" transform="rotate(-90 82.5 122.1)">1</text>
<text x="84.6" y="121.1">DIVANT_GPIO_CTL0</text>
<text x="84.6" y="122.9">DIVANT_GPIO_CTL1</text>
<text x="84.6" y="124.7">DIVANT_GPIO_CTL2</text>
<text x="94.7" y="120.7" transform="rotate(-180 94.7 120.7)">o</text>
<text x="94.7" y="122.5" transform="rotate(-180 94.7 122.5)">o</text>
<text x="94.7" y="124.2" transform="rotate(-180 94.7 124.2)">o</text>
<text x="108.3" y="122.5">5</text>
<text x="108.3" y="124.3">6</text>
<text x="108.3" y="120.7">7</text>
<text x="119.7" y="120.7">2</text>
<text x="119.7" y="122.5">10</text>
<text x="119.7" y="124.3">9</text>
<text x="124.3" y="122.5">1</text>
<text x="129.5" y="122.5">2</text>
<text x="134.1" y="120.7">1</text>
<text x="135" y="124.3">2</text>
<text x="136.6" y="120.7">2</text>
<text x="139.3" y="124.3">1</text>
<text x="23.4" y="128.7" transform="rotate(-90 23.4 128.7)">1</text>
<text x="38" y="130.9" transform="rotate(-90 38 130.9)">2</text>
<text x="38" y="128.3" transform="rotate(-90 38 128.3)">1</text>
<text x="51.4" y="128.3" transform="rotate(-90 51.4 128.3)">1</text>
<text x="96.7" y="129.1" transform="rotate(-90 96.7 129.1)">2</text>
<text x="96.7" y="126.5" transform="rotate(-90 96.7 126.5)">1</text>
<text x="100.3" y="129.1" transform="rotate(-90 100.3 129.1)">2</text>
<text x="100.3" y="126.5" transform="rotate(-90 100.3 126.5)">1</text>
<text x="103.8" y="129.1" transform="rotate(-90 103.8 129.1)">2</text>
<text x="103.8" y="126.5" transform="rotate(-90 103.8 126.5)">1</text>
<text x="108.3" y="126">3</text>
<text x="108.3" y="126.9">8</text>
<text x="119.7" y="126">11</text>
<text x="123.4" y="128.3" transform="rotate(-90 123.4 128.3)">1</text>
<text x="23.4" y="134" transform="rotate(-90 23.4 134)">2</text>
<text x="51.4" y="132.6" transform="rotate(-90 51.4 132.6)">2</text>
<text x="123.4" y="133.5" transform="rotate(-90 123.4 133.5)">2</text>
<text x="140.3" y="134">1</text>
<text x="140.3" y="134.9">2</text>
<text x="174.2" y="139.4">Title</text>
<text x="174.2" y="142.1">Size</text>
<text x="175.1" y="143">A2</text>
<text x="177.8" y="142.1">Document Number</text>
<text x="177.8" y="143">&lt;Doc&gt;</text>
<text x="177.8" y="140.3">MT6853</text>
<text x="203.6" y="142.1">Rev</text>
<text x="204.5" y="143">P0</text>
<text x="174.2" y="144.7">Date:</text>
<text x="178.9" y="144.7">Monday, August 03, 2020</text>
<text x="192" y="144.7">Sheet</text>
<text x="196.5" y="144.7">1</text>
<text x="199.1" y="144.7">of</text>
<text x="201.8" y="144.7">73</text>
</g>
<g font-size=".8" fill="#000080">
<text x="162.7" y="2.1">TP0102</text>
<text x="162.7" y="3.2">TP0.4mm</text>
<text x="11.3" y="11.9">J0101</text>
<text x="113.8" y="11.4">A0129</text>
<text x="121.8" y="11.4">NM</text>
<text x="122.7" y="8.7">A0128</text>
<text x="122.7" y="6.1">A0127</text>
<text x="124.5" y="11.4">0402</text>
<text x="126.2" y="8.7">NM</text>
<text x="126.2" y="6.1">NM</text>
<text x="128" y="8.7">0201</text>
<text x="128" y="6.1">0201</text>
<text x="160" y="8.7">0201</text>
<text x="160.5" y="6.9">A0146</text>
<text x="160.5" y="8">NM</text>
<text x="11.4" y="16.2">818012935</text>
<text x="24.9" y="17.6">A0100</text>
<text x="29.3" y="12.7">A0101</text>
<text x="29.3" y="16.4">1.6pF</text>
<text x="29.3" y="17.5">0201</text>
<text x="34.7" y="17.6">A0102 ±5%</text>
<text x="37.3" y="12.7">A0103</text>
<text x="37.3" y="16.4">0R</text>
<text x="104.6" y="16.4">J0105_NM</text>
<text x="113.8" y="14.1">A0130</text>
<text x="122.7" y="14.9">NM</text>
<text x="124.5" y="14.9">0402</text>
<text x="144.6" y="16.4">U0101_NM</text>
<text x="160" y="14.9">0201</text>
<text x="160.5" y="13.2">A0133</text>
<text x="160.5" y="14.2">NM</text>
<text x="24.9" y="18.5">NM</text>
<text x="24.9" y="20.3">0402</text>
<text x="29.3" y="18.7">50V</text>
<text x="29.3" y="19.8">±0.1pF</text>
<text x="34.7" y="18.5">NM</text>
<text x="34.7" y="19.4">0201</text>
<text x="37.3" y="18.7">0402</text>
<text x="43.6" y="18.5">A0143</text>
<text x="43.6" y="19.4">NM</text>
<text x="43.6" y="20.3">0201</text>
<text x="104.7" y="20.6">818012935</text>
<text x="121.4" y="22.1">A0126</text>
<text x="121.4" y="23.1">NM</text>
<text x="12.2" y="27.9">J0102</text>
<text x="121.8" y="24.7">0201</text>
<text x="143.9" y="25.7">QM13114</text>
<text x="153.5" y="24.7">C0110</text>
<text x="153.8" y="27.4">0201</text>
<text x="154.7" y="25.8">NM</text>
<text x="160" y="26.5">0201</text>
<text x="160.5" y="24.7">A0132</text>
<text x="160.5" y="25.8">NM</text>
<text x="164.5" y="26.5">0201</text>
<text x="165" y="24.7">A0131</text>
<text x="165" y="25.8">NM</text>
<text x="12.3" y="32.2">818012936</text>
<text x="114.7" y="41.6">A0134</text>
<text x="12.2" y="43.9">J0103</text>
<text x="28.4" y="44.7">A0105</text>
<text x="28.4" y="47.8">1.8nH</text>
<text x="39.1" y="44.7">A0107</text>
<text x="113.8" y="44.3">A0135</text>
<text x="113.8" y="46.9">A0136</text>
<text x="115.6" y="45.2">NM</text>
<text x="115.6" y="47.8">NM</text>
<text x="116.5" y="42.5">NM</text>
<text x="120.9" y="45.2">0201</text>
<text x="121.8" y="42.5">0201</text>
<text x="122.7" y="47.8">0402</text>
<text x="159.1" y="43.4">R0143 TP0.4mm</text>
<text x="159.1" y="44.3">NM</text>
<text x="159.1" y="46.1">0201</text>
<text x="161.8" y="42.1">TP0105</text>
<text x="12.3" y="48.2">818012935</text>
<text x="24.9" y="50.5">A0104</text>
<text x="24.9" y="51.4">4.7nH</text>
<text x="24.9" y="52.3">±2%</text>
<text x="24.9" y="53.2">0402</text>
<text x="28.4" y="48.7">±0.1nH</text>
<text x="28.4" y="49.6">0201</text>
<text x="35.6" y="51.4">±0.1nH</text>
<text x="36.1" y="49.6">A0106</text>
<text x="36.1" y="50.7">6.2nH</text>
<text x="36.4" y="52.3">0201</text>
<text x="39.1" y="48.4">0R</text>
<text x="39.1" y="49.5">±5%</text>
<text x="39.1" y="50.7">0201</text>
<text x="44.5" y="50.5">A0144</text>
<text x="44.5" y="51.4">NM</text>
<text x="44.5" y="52.3">0201</text>
<text x="88.6" y="51.9">J0106</text>
<text x="112.9" y="49.6">A0137</text>
<text x="114.7" y="50.5">NM</text>
<text x="121.8" y="50.5">0402</text>
<text x="144.6" y="51.9">U0102_NM</text>
<text x="163.6" y="52.3">0201</text>
<text x="164.1" y="50.5">A0141</text>
<text x="164.1" y="51.6">NM</text>
<text x="12.2" y="59.9">J0104_NM</text>
<text x="88.7" y="56.2">818012935</text>
<text x="108.5" y="58.5">0201</text>
<text x="108.5" y="59.4">50V</text>
<text x="109" y="56.7">A0138</text>
<text x="109" y="57.8">3.3pF</text>
<text x="153.8" y="59.4">C0120</text>
<text x="157.4" y="59.4">A0140</text>
<text x="12.3" y="64.2">818012935</text>
<text x="108.5" y="60.3">±0.1pF</text>
<text x="143.9" y="61.3">QM13114</text>
<text x="153.8" y="61.2">0201</text>
<text x="154.7" y="60.3">NM</text>
<text x="157.4" y="61.2">0201</text>
<text x="158.2" y="60.3">NM</text>
<text x="162.7" y="62.1">0201</text>
<text x="163.2" y="60.3">A0139</text>
<text x="163.2" y="61.3">NM</text>
<text x="54.8" y="80.4">J0108</text>
<text x="7.7" y="85.7">J0107</text>
<text x="7.8" y="90">818012936</text>
<text x="25.8" y="86.5">A0109</text>
<text x="32.9" y="89.6">3.6nH</text>
<text x="33.8" y="86.5">A0111</text>
<text x="35.6" y="89.6">±0.1nh 0402</text>
<text x="54.9" y="84.6">818012936</text>
<text x="110.1" y="87.5">K0100</text>
<text x="129.6" y="88.4">K0101</text>
<text x="22.2" y="93.2">0402</text>
<text x="22.8" y="91.4">A0108</text>
<text x="22.8" y="92.5">NM</text>
<text x="25.8" y="90.1">2.4pF</text>
<text x="25.8" y="91.3">0201</text>
<text x="25.8" y="92.5">50V</text>
<text x="25.8" y="93.6">±0.1pF</text>
<text x="31.1" y="95.8">±0.05pF</text>
<text x="31.6" y="92.3">A0110</text>
<text x="31.6" y="93.3">0.2pF</text>
<text x="32" y="94.1">0201</text>
<text x="32" y="95">50V</text>
<text x="109.2" y="91.8">SUS304-H</text>
<text x="128.7" y="91.8">nut-m1_4d2_2xl1_50_smt</text>
<text x="116.2" y="116.8">U0100</text>
<text x="124.5" y="118.1">A0121 1.8nH</text>
<text x="124.5" y="119.8">±0.2nH 0402</text>
<text x="158.9" y="115">J0115_NM</text>
<text x="159" y="119.3">818012936</text>
<text x="7.7" y="123">J0113</text>
<text x="28.4" y="123.4">A0113</text>
<text x="42.7" y="123">A0115</text>
<text x="79.1" y="121.6">A0117</text>
<text x="79.9" y="122.5">82pF</text>
<text x="80" y="125.2">0201</text>
<text x="80.4" y="124.3">25V</text>
<text x="80.6" y="123.4">5%</text>
<text x="124.5" y="121.6">A0122 8.2nH</text>
<text x="124.5" y="123.4">0402</text>
<text x="127.1" y="123.4">±2%</text>
<text x="130.7" y="121.6">A0123 1pF</text>
<text x="136.9" y="121.6">020150V ±0.1pF</text>
<text x="7.8" y="127.3">818012936</text>
<text x="24.4" y="130.1">A0112</text>
<text x="24.4" y="131">7.5nH</text>
<text x="24.4" y="131.8">±2%</text>
<text x="27.6" y="126.1">0R</text>
<text x="29.3" y="126.1">±5% 0201</text>
<text x="39.1" y="127.8">A0114</text>
<text x="39.1" y="128.7">1.2pF</text>
<text x="39.1" y="129.6">0201</text>
<text x="39.1" y="130.5">50V</text>
<text x="39.1" y="131.4">±0.1pF</text>
<text x="42.7" y="126.6">0R</text>
<text x="42.7" y="127.8">±5%</text>
<text x="42.7" y="128.9">0402</text>
<text x="52.5" y="129.6">A0116</text>
<text x="52.5" y="130.5">NM</text>
<text x="52.5" y="131.4">0201</text>
<text x="93.6" y="126.1">A0118</text>
<text x="93.7" y="127">100pF</text>
<text x="94.2" y="129.6">0201</text>
<text x="94.6" y="128.7">25V</text>
<text x="94.8" y="127.8">5%</text>
<text x="97.2" y="126.1">A0119</text>
<text x="97.3" y="127">100pF</text>
<text x="97.8" y="129.6">0201</text>
<text x="98.1" y="128.7">25V</text>
<text x="98.4" y="127.8">5%</text>
<text x="100.7" y="126.1">A0120</text>
<text x="100.8" y="127">100pF</text>
<text x="101.3" y="129.6">0201</text>
<text x="101.7" y="128.7">25V</text>
<text x="102" y="127.8">5%</text>
<text x="109.4" y="128.7">QM13119</text>
<text x="124.5" y="129.6">A0125</text>
<text x="124.5" y="130.5">3.9nH</text>
<text x="124.5" y="131.4">0402</text>
<text x="136" y="126.1">A0124</text>
<text x="136" y="127">0R</text>
<text x="136" y="127.8">±5%</text>
<text x="136" y="128.7">0201</text>
<text x="24.4" y="132.7">0402</text>
<text x="124.5" y="132.3">±0.1nH</text>
<text x="139.3" y="137.1">818012936</text>
<text x="141.2" y="132.8">J0114</text>
</g>
<g font-size=".8" fill="#004080">
<text x="12.4" y="13.7">1</text>
<text x="12.4" y="14.6">2</text>
<text x="105.8" y="18.1">1</text>
<text x="105.8" y="19">2</text>
<text x="144.5" y="18.1">RF1</text>
<text x="144.5" y="19">RF2</text>
<text x="144.5" y="21.7">RFC</text>
<text x="144.5" y="19.9">RF3</text>
<text x="144.5" y="23.5">GND</text>
<text x="144.5" y="20.8">RF4</text>
<text x="147.2" y="18.1">VDD</text>
<text x="147.4" y="19.9">VC1</text>
<text x="147.4" y="20.8">VC2</text>
<text x="147.4" y="21.7">VC3</text>
<text x="13.3" y="29.7">1</text>
<text x="13.3" y="30.6">2</text>
<text x="13.3" y="45.7">1</text>
<text x="13.3" y="46.6">2</text>
<text x="89.8" y="53.7">1</text>
<text x="144.5" y="53.7">RF1</text>
<text x="147.2" y="53.7">VDD</text>
<text x="89.8" y="54.6">2</text>
<text x="144.5" y="54.6">RF2</text>
<text x="144.5" y="57.3">RFC</text>
<text x="144.5" y="55.5">RF3</text>
<text x="144.5" y="59">GND</text>
<text x="144.5" y="56.4">RF4</text>
<text x="147.4" y="55.5">VC1</text>
<text x="147.4" y="56.4">VC2</text>
<text x="147.4" y="57.3">VC3</text>
<text x="13.3" y="61.7">1</text>
<text x="13.3" y="62.6">2</text>
<text x="56" y="82.1">1</text>
<text x="56" y="83">2</text>
<text x="8.9" y="87.5">1</text>
<text x="8.9" y="88.4">2</text>
<text x="110.2" y="89.3">1</text>
<text x="110.2" y="90.1">2</text>
<text x="129.8" y="90.1">1</text>
<text x="109.8" y="119.5">VDD</text>
<text x="117.2" y="119.5">RF1</text>
<text x="160" y="116.8">1</text>
<text x="160" y="117.7">2</text>
<text x="8.9" y="124.8">1</text>
<text x="8.9" y="125.7">2</text>
<text x="109.8" y="123">CTL1</text>
<text x="109.8" y="124.8">CTL2</text>
<text x="109.8" y="121.3">CTL0</text>
<text x="117.2" y="121.3">RF2</text>
<text x="117.2" y="123">RF3</text>
<text x="117.2" y="124.8">RF4</text>
<text x="109.8" y="126.6">GND</text>
<text x="109.8" y="127.5">GND</text>
<text x="117.1" y="126.6">RFC</text>
<text x="141.8" y="134.6">1</text>
<text x="141.8" y="135.5">2</text>
</g>
<g font-size=".8" fill="#000040">
<text x="49.5" y="14.6">ANT_N1/3/7/41/78/79_TRX</text>
<text x="48.7" y="46.4">ANT_N41/N78/N79_PRX MIMO</text>
<text x="58.2" y="124.7">ANT_4G_MHB_DRX</text>
</g>
<g font-size=".6">
<text x="21.5" y=".7">5</text>
<text x="62.7" y=".7">4</text>
<text x="103.9" y=".7">3</text>
<text x="145.1" y=".7">2</text>
<text x="186.3" y=".7">1</text>
<text x=".2" y="19.6">D</text>
<text x="207.2" y="19.6">D</text>
<text x=".2" y="55.9">C</text>
<text x="207.2" y="55.9">C</text>
<text x=".2" y="92.2">B</text>
<text x="207.2" y="92.2">B</text>
<text x=".2" y="128.5">A</text>
<text x="207.2" y="128.5">A</text>
<text x="21.5" y="146.7">5</text>
<text x="62.7" y="146.7">4</text>
<text x="103.9" y="146.7">3</text>
<text x="145.1" y="146.7">2</text>
<text x="186.3" y="146.7">1</text>
</g>
</svg>
